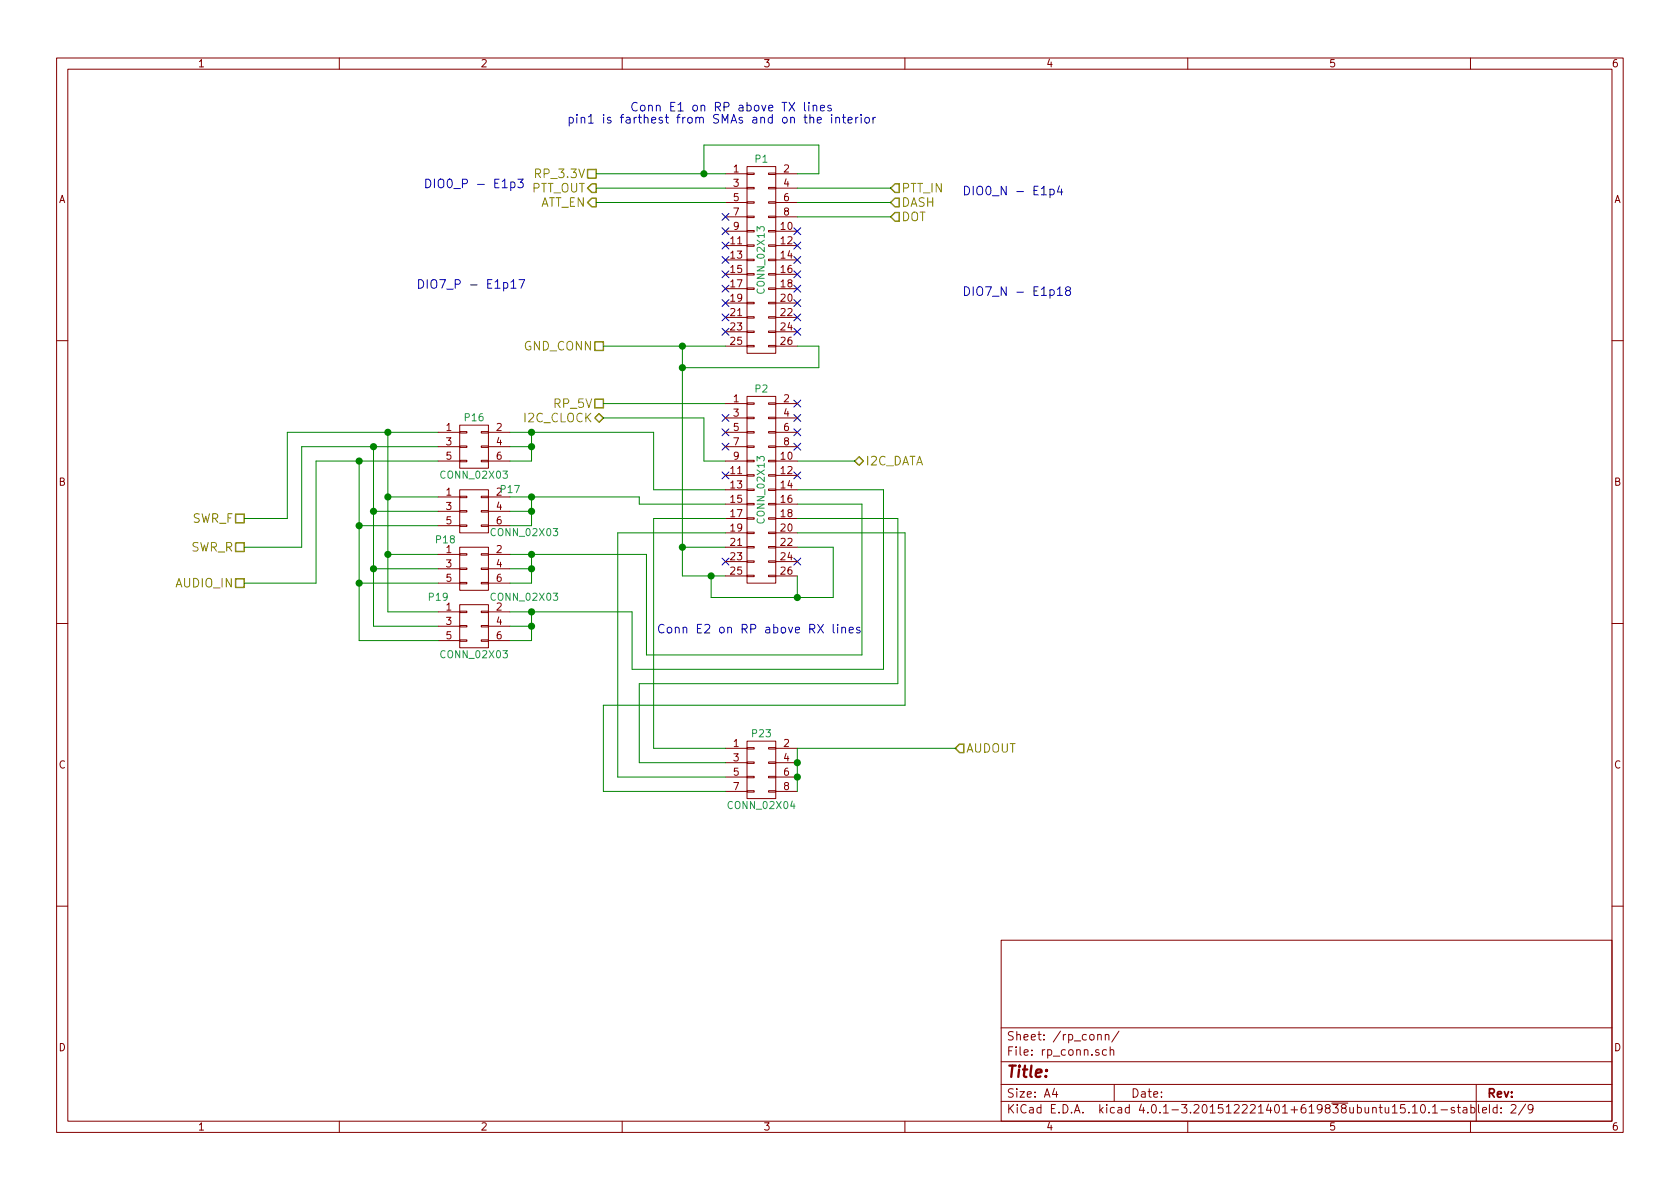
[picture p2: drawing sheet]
<svg xmlns="http://www.w3.org/2000/svg" width="297mm" height="210mm" viewBox="0 0 297 210" stroke-linecap="round" stroke-linejoin="round" font-family="sans-serif">
<g fill="none" stroke="#840000" stroke-width=".18">
<path d="M10 10.3h277v189.9h-277zM12 12.2h273v186.1h-273zM60 10.3v1.9M110 10.3v1.9M160 10.3v1.9M210 10.3v1.9M260 10.3v1.9M128.3 30.7h3.8M128.3 33.3h3.8M128.3 35.8h3.8M128.3 38.3h3.8M132.1 38.2h1.2v.3h-1.2z"/>
<path d="M132.1 35.7h1.2v.2h-1.2zM132.1 33.1h1.2v.3h-1.2zM132.1 30.6h1.2v.3h-1.2zM132.1 29.5h5.1v33h-5.1zM135.9 38.2h1.3v.3h-1.3zM135.9 35.7h1.3v.2h-1.3zM135.9 33.1h1.3v.3h-1.3zM135.9 30.6h1.3v.3h-1.3zM137.2 30.7h3.8M137.2 33.3h3.8M137.2 35.8h3.8M137.2 38.3h3.8"/>
<path d="M128.3 40.9h3.8M128.3 53.6h3.8M128.3 43.4h3.8M128.3 56.1h3.8M128.3 46h3.8M128.3 58.7h3.8M128.3 48.5h3.8M128.3 51h3.8M132.1 58.5h1.2v.3h-1.2zM132.1 56h1.2v.3h-1.2zM132.1 53.5h1.2v.2h-1.2zM132.1 50.9h1.2v.3h-1.2z"/>
<path d="M132.1 48.4h1.2v.2h-1.2zM132.1 45.8h1.2v.3h-1.2zM132.1 43.3h1.2v.3h-1.2zM132.1 40.8h1.2v.2h-1.2zM135.9 58.5h1.3v.3h-1.3zM135.9 56h1.3v.3h-1.3zM135.9 53.5h1.3v.2h-1.3zM135.9 50.9h1.3v.3h-1.3zM135.9 48.4h1.3v.2h-1.3zM135.9 45.8h1.3v.3h-1.3zM135.9 43.3h1.3v.3h-1.3zM135.9 40.8h1.3v.2h-1.3z"/>
<path d="M137.2 40.9h3.8M137.2 53.6h3.8M137.2 43.4h3.8M137.2 56.1h3.8M137.2 46h3.8M137.2 58.7h3.8M137.2 48.5h3.8M137.2 51h3.8M10 60.2h2M77.5 76.4h3.8M77.5 79h3.8M81.3 78.9h1.2v.2h-1.2z"/>
<path d="M81.3 76.3h1.2v.3h-1.2zM81.3 75.2h5.1v7.6h-5.1zM85.1 78.9h1.3v.2h-1.3zM85.1 76.3h1.3v.3h-1.3zM86.4 76.4h3.8M86.4 79h3.8M128.3 61.2h3.8M128.3 76.4h3.8M128.3 79h3.8M128.3 71.4h3.8M128.3 73.9h3.8M132.1 61.1h1.2v.2h-1.2z"/>
<path d="M132.1 78.9h1.2v.2h-1.2zM132.1 76.3h1.2v.3h-1.2zM132.1 73.8h1.2v.2h-1.2zM132.1 71.2h1.2v.3h-1.2zM132.1 70.1h5.1v33h-5.1zM135.9 61.1h1.3v.2h-1.3zM135.9 78.9h1.3v.2h-1.3zM135.9 76.3h1.3v.3h-1.3zM135.9 73.8h1.3v.2h-1.3zM135.9 71.2h1.3v.3h-1.3zM137.2 61.2h3.8M137.2 76.4h3.8"/>
<path d="M137.2 79h3.8M137.2 71.4h3.8M137.2 73.9h3.8M285 60.2h2M77.5 81.5h3.8M77.5 87.9h3.8M77.5 90.4h3.8M77.5 93h3.8M77.5 98h3.8M81.3 81.4h1.2v.3h-1.2zM81.3 92.8h1.2v.3h-1.2zM81.3 90.3h1.2v.2h-1.2z"/>
<path d="M81.3 87.8h1.2v.2h-1.2zM81.3 86.6h5.1v7.6h-5.1zM81.3 97.9h1.2v.3h-1.2zM81.3 96.8h5.1v7.6h-5.1zM85.1 81.4h1.3v.3h-1.3zM85.1 92.8h1.3v.3h-1.3zM85.1 90.3h1.3v.2h-1.3zM85.1 87.8h1.3v.2h-1.3zM85.1 97.9h1.3v.3h-1.3zM86.4 81.5h3.8M86.4 87.9h3.8M86.4 90.4h3.8"/>
<path d="M86.4 93h3.8M86.4 98h3.8M128.3 81.5h3.8M128.3 94.2h3.8M128.3 84.1h3.8M128.3 96.8h3.8M128.3 86.6h3.8M128.3 99.3h3.8M128.3 89.1h3.8M128.3 91.7h3.8M132.1 99.2h1.2v.2h-1.2zM132.1 96.6h1.2v.3h-1.2z"/>
<path d="M132.1 94.1h1.2v.3h-1.2zM132.1 91.6h1.2v.2h-1.2zM132.1 89h1.2v.3h-1.2zM132.1 86.5h1.2v.2h-1.2zM132.1 83.9h1.2v.3h-1.2zM132.1 81.4h1.2v.3h-1.2zM135.9 99.2h1.3v.2h-1.3zM135.9 96.6h1.3v.3h-1.3zM135.9 94.1h1.3v.3h-1.3zM135.9 91.6h1.3v.2h-1.3zM135.9 89h1.3v.3h-1.3zM135.9 86.5h1.3v.2h-1.3z"/>
<path d="M135.9 83.9h1.3v.3h-1.3zM135.9 81.4h1.3v.3h-1.3zM137.2 81.5h3.8M137.2 94.2h3.8M137.2 84.1h3.8M137.2 96.8h3.8M137.2 86.6h3.8M137.2 99.3h3.8M137.2 89.1h3.8M137.2 91.7h3.8M10 110.3h2M77.5 100.6h3.8"/>
<path d="M77.5 103.1h3.8M77.5 108.2h3.8M77.5 110.7h3.8M77.5 113.3h3.8M81.3 103h1.2v.2h-1.2zM81.3 100.5h1.2v.2h-1.2zM81.3 113.2h1.2v.2h-1.2zM81.3 110.6h1.2v.3h-1.2zM81.3 108.1h1.2v.2h-1.2zM81.3 106.9h5.1v7.6h-5.1zM85.1 103h1.3v.2h-1.3zM85.1 100.5h1.3v.2h-1.3z"/>
<path d="M85.1 113.2h1.3v.2h-1.3zM85.1 110.6h1.3v.3h-1.3zM85.1 108.1h1.3v.2h-1.3zM86.4 100.6h3.8M86.4 103.1h3.8M86.4 108.2h3.8M86.4 110.7h3.8M86.4 113.3h3.8M128.3 101.8h3.8M132.1 101.7h1.2v.3h-1.2zM135.9 101.7h1.3v.3h-1.3zM137.2 101.8h3.8"/>
<path d="M285 110.3h2M128.3 132.3h3.8M128.3 134.9h3.8M128.3 137.4h3.8M128.3 139.9h3.8M132.1 139.8h1.2v.3h-1.2zM132.1 137.3h1.2v.2h-1.2zM132.1 134.7h1.2v.3h-1.2zM132.1 132.2h1.2v.3h-1.2zM132.1 131.1h5.1v10.1h-5.1zM135.9 139.8h1.3v.3h-1.3zM135.9 137.3h1.3v.2h-1.3z"/>
<path d="M135.9 134.7h1.3v.3h-1.3zM135.9 132.2h1.3v.3h-1.3zM137.2 132.3h3.8M137.2 134.9h3.8M137.2 137.4h3.8M137.2 139.9h3.8M10 160.2h2M177 166.3h108v32h-108zM285 160.2h2M60 198.3v1.9M110 198.3v1.9M160 198.3v1.9"/>
<path d="M177 194.8h108M177 191.8h108M177 187.8h108M177 181.8h108M186.4 192.5l-.3 1h.9M186.8 193v1M194.1 183.1l.2-.2 .4 .1v.9M195.4 183.1l.2-.2 .4 .1 .1 .9M195.4 182.9v1M195.6 185.7l-.4-.1-.3 .3 .1 .6 .2 .1 .4-.1M196.3 185.7l.2-.1 .4 .1v.9M196.3 185.1v1.5"/>
<path d="M197 191.8v3M197.8 182.3l-1.2 2M210 198.3v1.9M246.2 195.8l.4-.5v1.5M246.2 196.8h.8M248.4 195.3h-.7l-.1 .7 .2-.1 .5 .1 .2 .2-.1 .5-.2 .1-.6-.1M249.1 196.7v.1M249.7 195.8l.5-.5v1.5M249.7 196.8h.9M251.3 195.5l.2-.2a.81 .81 0 0 1 .6 .6 .81 .81 0 0 1-.3 .8l-.1 .1a.79 .79 0 0 1-.4-1.3zM252.7 196.7v.1M253.3 195.8l.4-.5v1.5"/>
<path d="M253.3 196.8h.9M254.8 196.3h1.1M257.1 195.9a.37 .37 0 0 0-.5 .1v.3l.5 .1 .1 .1-.2 .3-.4-.1M257.7 195.8h.5M257.9 195.3v1.3l.3 .2M258.7 195.9h.6l.1 .9M259.4 196.2l-.5 .1-.3 .2 .3 .3 .5-.1M260 198.3v1.9M260.1 195.9l.4-.1 .3 .3-.1 .6h-.6M260.1 195.3v1.5M261 191.8v6.5M261.4 195.3v1.3l.2 .2"/>
<path d="M262.1 196.3l.7-.1v-.3l-.4-.1-.3 .2 .1 .7h.6M269.7 195.2l-1.2 2M271 196l-.2 .3h-.3l-.3-.3v-.4l.1-.2 .5-.1 .2 .2a1.19 1.19 0 0 1-.2 1.2l-.5 .1"/>
</g>
<g fill="none" stroke="#0000c2" stroke-width=".18">
<path d="M112.7 18.3a.62 .62 0 0 0-.8-.1 .62 .62 0 0 0-.2 .8 .58 .58 0 0 0 .3 .6 .58 .58 0 0 0 .7-.1M113.4 18.7l.3-.1 .3 .3v.4l-.3 .3h-.3l-.2-.3v-.4zM114.7 18.8l.1-.1a.36 .36 0 0 1 .5 .1v.8M114.7 18.6v1M146.9 18.7l-.3-.1-.2 .2v.2l.5 .2v.4h-.5M90.3 32.3a.48 .48 0 0 1 .7 0v.7a.48 .48 0 0 1-.7 .1M90.3 32.2v1.5M91.6 31.7h.9l-.5 .6h.4l.1 .2-.1 .5-.2 .2h-.4l-.2-.2M100.6 20.8a.48 .48 0 0 1 .7 .1v.7a.48 .48 0 0 1-.7 .1M100.6 20.7v1.6M102 20.2v.2M102 20.7v1.1"/>
<path d="M102.7 20.9l.1-.1a.36 .36 0 0 1 .6 .2v.8M102.7 20.7v1.1M104 20.7l.5-.5v1.6M104 21.8h.9M106.7 20.2v.2M106.7 20.7v1.1M108 20.8l-.4-.1-.2 .3 .1 .2 .5 .1v.4h-.6M152.2 20.2v.2M152.2 20.7v1.1M153 20.9l.2-.2 .4 .2 .1 .6-.1 .2-.4 .1-.2-.2zM154.4 20.7v1.1M154.8 20.7l-.3 .1-.1 .3"/>
<path d="M185.6 33.5a.48 .48 0 0 1 .7 .1v.7a.48 .48 0 0 1-.7 .1M185.6 33.4v1.6M187.3 32.9l-.4 1.1h1M187.7 33.4v1.1M90.3 49.9l.5-.5v1.6M90.3 51h.9M91.7 49.4h1.1l-.7 1.6M186.9 51.1l.5-.4v1.5M186.9 52.2h.9M188.7 51.4l-.3-.3 .1-.2a.48 .48 0 0 1 .7 0l.1 .2-.2 .2-.6 .2v.6a.48 .48 0 0 0 .8-.1v-.3l-.3-.3M117.4 110.6a.62 .62 0 0 0-.8-.1 .62 .62 0 0 0-.2 .8 .58 .58 0 0 0 .3 .6 .58 .58 0 0 0 .7-.1M118.1 111l.4-.1 .3 .3v.5l-.3 .2h-.4l-.1-.2v-.5z"/>
<path d="M119.4 111.1l.1-.1a.36 .36 0 0 1 .6 .1v.8M119.4 110.9v1M152 111l-.3-.1-.3 .2 .1 .2 .5 .2v.4h-.6"/>
</g>
<g fill="none" stroke="#848400" stroke-width=".25">
<path d="M103.9 30h1.5v1.5h-1.5zM104.6 32.5h.8v1.5h-.8l-.7-.7zM104.6 35h.8v1.6h-.8l-.7-.8zM158.2 32.5h.8v1.5h-.8l-.7-.7zM158.2 35h.8v1.6h-.8l-.7-.8zM158.2 37.6h.8v1.5h-.8l-.7-.8zM105.2 60.4h1.5v1.6h-1.5zM105.2 70.6h1.5v1.5h-1.5zM105.2 73.9l.7-.8 .8 .8-.8 .8zM41.7 90.9h1.5v1.6h-1.5zM41.7 96h1.5v1.5h-1.5zM151.1 81.5l.8-.7 .8 .7-.8 .8z"/>
<path d="M41.7 102.4h1.5v1.5h-1.5zM169.7 131.6h.7v1.5h-.7l-.8-.8z"/>
</g>
<g fill="none" stroke="#008400" stroke-width=".18">
<path d="M105.4 30.7h22.9M105.4 33.3h22.9M105.4 35.8h22.9M124.5 30.7v-5.1h20.3v5.1h-3.8M141 33.3h16.5M141 35.8h16.5M141 38.3h16.5M66 79v31.7h11.5M68.6 76.4v31.8h8.9M77.5 79h-24.2v17.8h-10.1M77.5 76.4h-26.7v15.3h-7.6M90.2 76.4h25.4v10.2h12.7"/>
<path d="M90.2 79h3.8M94 76.4v5.1h-3.8M106.7 73.9h17.8v7.6h3.8M106.7 61.2h21.6M106.7 71.4h21.6M120.6 61.2v40.6h7.7M141 61.2h3.8v3.8h-24.2M63.5 93h14M63.5 81.5v31.8h14M66 90.4h11.5M68.6 87.9h8.9M68.6 98h8.9"/>
<path d="M77.5 81.5h-21.6v21.6h-12.7M90.2 87.9h22.8v1.2h15.3M90.2 90.4h3.8M94 87.9v5.1h-3.8M94 98v5.1h-3.8M120.6 96.8h7.7M128.3 91.7h-12.7v40.6h12.7M128.3 94.2h-19.1v43.2h19.1M141 96.8h6.3v8.9h-21.6v-3.9M141 86.6h15.2v31.8h-44.4v-10.2h-21.6M141 91.7h17.7v29.2h-45.7v14h15.3M141 89.1h11.4v26.7h-38.1v-17.8h-24.1"/>
<path d="M141 81.5h10.1M141 94.2h19v30.5h-53.3v15.2h21.6M63.5 103.1h14M66 100.6h11.5M90.2 100.6h3.8M90.2 110.7h3.8M94 108.2v5.1h-3.8M141 101.8v3.9M168.9 132.3h-27.9v7.6"/>
</g>
<g fill="#008400" stroke="#008400" stroke-width=".25">
<circle cx="124.5" cy="30.7" r=".51"/>
<circle cx="120.7" cy="61.2" r=".51"/>
<circle cx="120.7" cy="65" r=".51"/>
<circle cx="125.7" cy="101.8" r=".51"/>
<circle cx="120.7" cy="96.8" r=".51"/>
<circle cx="141" cy="105.7" r=".51"/>
<circle cx="94" cy="76.4" r=".51"/>
<circle cx="94" cy="87.9" r=".51"/>
<circle cx="94" cy="98" r=".51"/>
<circle cx="94" cy="108.2" r=".51"/>
<circle cx="68.6" cy="76.4" r=".51"/>
<circle cx="68.6" cy="98" r=".51"/>
<circle cx="68.6" cy="87.9" r=".51"/>
<circle cx="66" cy="79" r=".51"/>
<circle cx="66" cy="100.6" r=".51"/>
<circle cx="66" cy="90.4" r=".51"/>
<circle cx="94" cy="79" r=".51"/>
<circle cx="94" cy="90.4" r=".51"/>
<circle cx="94" cy="100.6" r=".51"/>
<circle cx="94" cy="110.7" r=".51"/>
<circle cx="63.5" cy="81.5" r=".51"/>
<circle cx="63.5" cy="103.1" r=".51"/>
<circle cx="63.5" cy="93" r=".51"/>
<circle cx="141" cy="134.9" r=".51"/>
<circle cx="141" cy="137.4" r=".51"/>
</g>
<g fill="none" stroke="#000084" stroke-width=".18">
<path d="M127.7 37.7l1.2 1.3M128.9 37.7l-1.2 1.3M127.7 58.1l1.2 1.2M127.7 42.8l1.2 1.2M127.7 40.3l1.2 1.2M127.7 45.4l1.2 1.2M127.7 47.9l1.2 1.2M127.7 50.4l1.2 1.3M127.7 53l1.2 1.2M127.7 55.5l1.2 1.2M128.9 40.3l-1.2 1.2M128.9 42.8l-1.2 1.2"/>
<path d="M128.9 45.4l-1.2 1.2M128.9 47.9l-1.2 1.2M128.9 50.4l-1.2 1.3M128.9 53l-1.2 1.2M128.9 55.5l-1.2 1.2M128.9 58.1l-1.2 1.2M140.4 40.3l1.2 1.2M140.4 47.9l1.2 1.2M140.4 50.4l1.2 1.3M140.4 53l1.2 1.2M140.4 55.5l1.2 1.2M140.4 58.1l1.2 1.2"/>
<path d="M140.4 45.4l1.2 1.2M140.4 42.8l1.2 1.2M141.6 40.3l-1.2 1.2M141.6 47.9l-1.2 1.2M141.6 50.4l-1.2 1.3M141.6 53l-1.2 1.2M141.6 55.5l-1.2 1.2M141.6 58.1l-1.2 1.2M141.6 42.8l-1.2 1.2M141.6 45.4l-1.2 1.2M127.7 73.3l1.2 1.2M127.7 75.8l1.2 1.3"/>
<path d="M127.7 78.4l1.2 1.2M128.9 73.3l-1.2 1.2M128.9 75.8l-1.2 1.3M128.9 78.4l-1.2 1.2M140.4 70.8l1.2 1.2M140.4 73.3l1.2 1.2M140.4 75.8l1.2 1.3M140.4 78.4l1.2 1.2M141.6 70.8l-1.2 1.2M141.6 73.3l-1.2 1.2M141.6 75.8l-1.2 1.3M141.6 78.4l-1.2 1.2"/>
<path d="M127.7 83.5l1.2 1.2M127.7 98.7l1.2 1.2M128.9 83.5l-1.2 1.2M128.9 98.7l-1.2 1.2M140.4 83.5l1.2 1.2M140.4 98.7l1.2 1.2M141.6 83.5l-1.2 1.2M141.6 98.7l-1.2 1.2"/>
</g>
<text font-size="2.8" fill="#840000" x="178" y="190.5">Title:</text>
<g font-size="2.1" fill="#0000c2">
<text x="108.8" y="21.8">pin1 is farthest from SMAs and on the interior</text>
<text x="116.5" y="19.7">Conn E1 on RP above TX lines</text>
<text x="74.9" y="33.3">DIO0_P - E1p3</text>
<text x="170.2" y="34.5">DIO0_N - E1p4</text>
<text x="73.7" y="51">DIO7_P - E1p17</text>
<text x="170.2" y="52.3">DIO7_N - E1p18</text>
<text x="121.4" y="112">Conn E2 on RP above RX lines</text>
</g>
<g font-size="2.1" fill="#848400">
<text x="93.8" y="34">PTT_OUT</text>
<text x="95" y="31.5">RP_3.3V</text>
<text x="159.4" y="34">PTT_IN</text>
<text x="95.2" y="36.6">ATT_EN</text>
<text x="159.4" y="36.6">DASH</text>
<text x="159.4" y="39.1">DOT</text>
<text x="92.6" y="62">GND_CONN</text>
<text x="92.7" y="74.7">I2C_CLOCK</text>
<text x="98" y="72.1">RP_5V</text>
<text x="153.1" y="82.3">I2C_DATA</text>
<text x="33.8" y="92.5">SWR_F</text>
<text x="33.6" y="97.5">SWR_R</text>
<text x="31.1" y="103.9">AUDIO_IN</text>
<text x="170.8" y="133.1">AUDOUT</text>
</g>
<g font-size="2.1" fill="#840000">
<text x="178" y="184">Sheet: /rp_conn/</text>
<text x="178" y="186.7">File: rp_conn.sch</text>
<text x="178" y="196.9">KiCad E.D.A. kicad 4.0.1-3.201512221401+619838ubuntu15.10.1-stable</text>
<text x="178" y="194.1">Size: A4</text>
<text x="200" y="194.1">Date:</text>
<text x="263" y="194.1">Rev:</text>
<text x="263" y="196.9">Id: 2/9</text>
</g>
<g font-size="1.8" fill="#840000">
<text x="35" y="11.9">1</text>
<text x="85" y="11.9">2</text>
<text x="135" y="11.9">3</text>
<text x="185" y="11.9">4</text>
<text x="235" y="11.9">5</text>
<text x="285" y="11.9">6</text>
<text x="10.4" y="35.9">A</text>
<text x="129.7" y="30.5">1</text>
<text x="129.7" y="33">3</text>
<text x="129.7" y="35.6">5</text>
<text x="138.6" y="30.5">2</text>
<text x="138.6" y="33">4</text>
<text x="138.6" y="35.6">6</text>
<text x="285.4" y="35.9">A</text>
<text x="129.7" y="38.1">7</text>
<text x="129.7" y="40.6">9</text>
<text x="138.1" y="40.6">10</text>
<text x="138.6" y="38.1">8</text>
<text x="129.2" y="43.2">11</text>
<text x="129.2" y="45.7">13</text>
<text x="138.1" y="43.2">12</text>
<text x="138.1" y="45.7">14</text>
<text x="129.2" y="48.3">15</text>
<text x="129.2" y="50.8">17</text>
<text x="129.2" y="53.3">19</text>
<text x="138.1" y="53.3">20</text>
<text x="138.1" y="48.3">16</text>
<text x="138.1" y="50.8">18</text>
<text x="129.2" y="55.9">21</text>
<text x="129.2" y="58.4">23</text>
<text x="138.1" y="55.9">22</text>
<text x="138.1" y="58.4">24</text>
<text x="129.2" y="61">25</text>
<text x="138.1" y="61">26</text>
<text x="129.7" y="71.1">1</text>
<text x="138.6" y="71.1">2</text>
<text x="78.9" y="76.2">1</text>
<text x="87.8" y="76.2">2</text>
<text x="129.7" y="73.7">3</text>
<text x="129.7" y="76.2">5</text>
<text x="138.6" y="73.7">4</text>
<text x="138.6" y="76.2">6</text>
<text x="78.9" y="78.7">3</text>
<text x="78.9" y="81.3">5</text>
<text x="87.8" y="78.7">4</text>
<text x="87.8" y="81.3">6</text>
<text x="129.2" y="83.8">11</text>
<text x="129.7" y="78.7">7</text>
<text x="129.7" y="81.3">9</text>
<text x="138.1" y="81.3">10</text>
<text x="138.1" y="83.8">12</text>
<text x="138.6" y="78.7">8</text>
<text x="10.4" y="85.9">B</text>
<text x="78.9" y="87.6">1</text>
<text x="87.8" y="87.6">2</text>
<text x="129.2" y="86.4">13</text>
<text x="129.2" y="88.9">15</text>
<text x="138.1" y="86.4">14</text>
<text x="138.1" y="88.9">16</text>
<text x="285.4" y="85.9">B</text>
<text x="78.9" y="90.2">3</text>
<text x="78.9" y="92.7">5</text>
<text x="87.8" y="90.2">4</text>
<text x="87.8" y="92.7">6</text>
<text x="129.2" y="91.4">17</text>
<text x="129.2" y="94">19</text>
<text x="138.1" y="94">20</text>
<text x="138.1" y="91.4">18</text>
<text x="78.9" y="97.8">1</text>
<text x="78.9" y="100.3">3</text>
<text x="87.8" y="97.8">2</text>
<text x="87.8" y="100.3">4</text>
<text x="129.2" y="96.5">21</text>
<text x="129.2" y="99.1">23</text>
<text x="129.2" y="101.6">25</text>
<text x="138.1" y="96.5">22</text>
<text x="138.1" y="99.1">24</text>
<text x="138.1" y="101.6">26</text>
<text x="78.9" y="102.9">5</text>
<text x="78.9" y="107.9">1</text>
<text x="87.8" y="102.9">6</text>
<text x="87.8" y="107.9">2</text>
<text x="78.9" y="110.5">3</text>
<text x="78.9" y="113">5</text>
<text x="87.8" y="110.5">4</text>
<text x="87.8" y="113">6</text>
<text x="10.4" y="135.9">C</text>
<text x="129.7" y="132.1">1</text>
<text x="129.7" y="134.6">3</text>
<text x="129.7" y="137.2">5</text>
<text x="138.6" y="132.1">2</text>
<text x="138.6" y="134.6">4</text>
<text x="138.6" y="137.2">6</text>
<text x="285.4" y="135.9">C</text>
<text x="129.7" y="139.7">7</text>
<text x="138.6" y="139.7">8</text>
<text x="10.4" y="185.9">D</text>
<text x="285.4" y="185.9">D</text>
<text x="35" y="199.9">1</text>
<text x="85" y="199.9">2</text>
<text x="135" y="199.9">3</text>
<text x="185" y="199.9">4</text>
<text x="235" y="199.9">5</text>
<text x="285" y="199.9">6</text>
</g>
<g font-size="1.8" fill="#008484">
<text x="133.6" y="28.7">P1</text>
<text x="135.2" y="51.6" transform="rotate(-90 135.2 51.6)">CONN_02X13</text>
<text x="133.6" y="69.4">P2</text>
<text x="82.2" y="74.5">P16</text>
<text x="78.2" y="84.6">CONN_02X03</text>
<text x="88.6" y="87.2">P17</text>
<text x="87.1" y="94.8">CONN_02X03</text>
<text x="135.2" y="92.2" transform="rotate(-90 135.2 92.2)">CONN_02X13</text>
<text x="77.2" y="96.1">P18</text>
<text x="75.9" y="106.2">P19</text>
<text x="87.1" y="106.2">CONN_02X03</text>
<text x="78.2" y="116.4">CONN_02X03</text>
<text x="133" y="130.3">P23</text>
<text x="129" y="143">CONN_02X04</text>
</g>
</svg>
